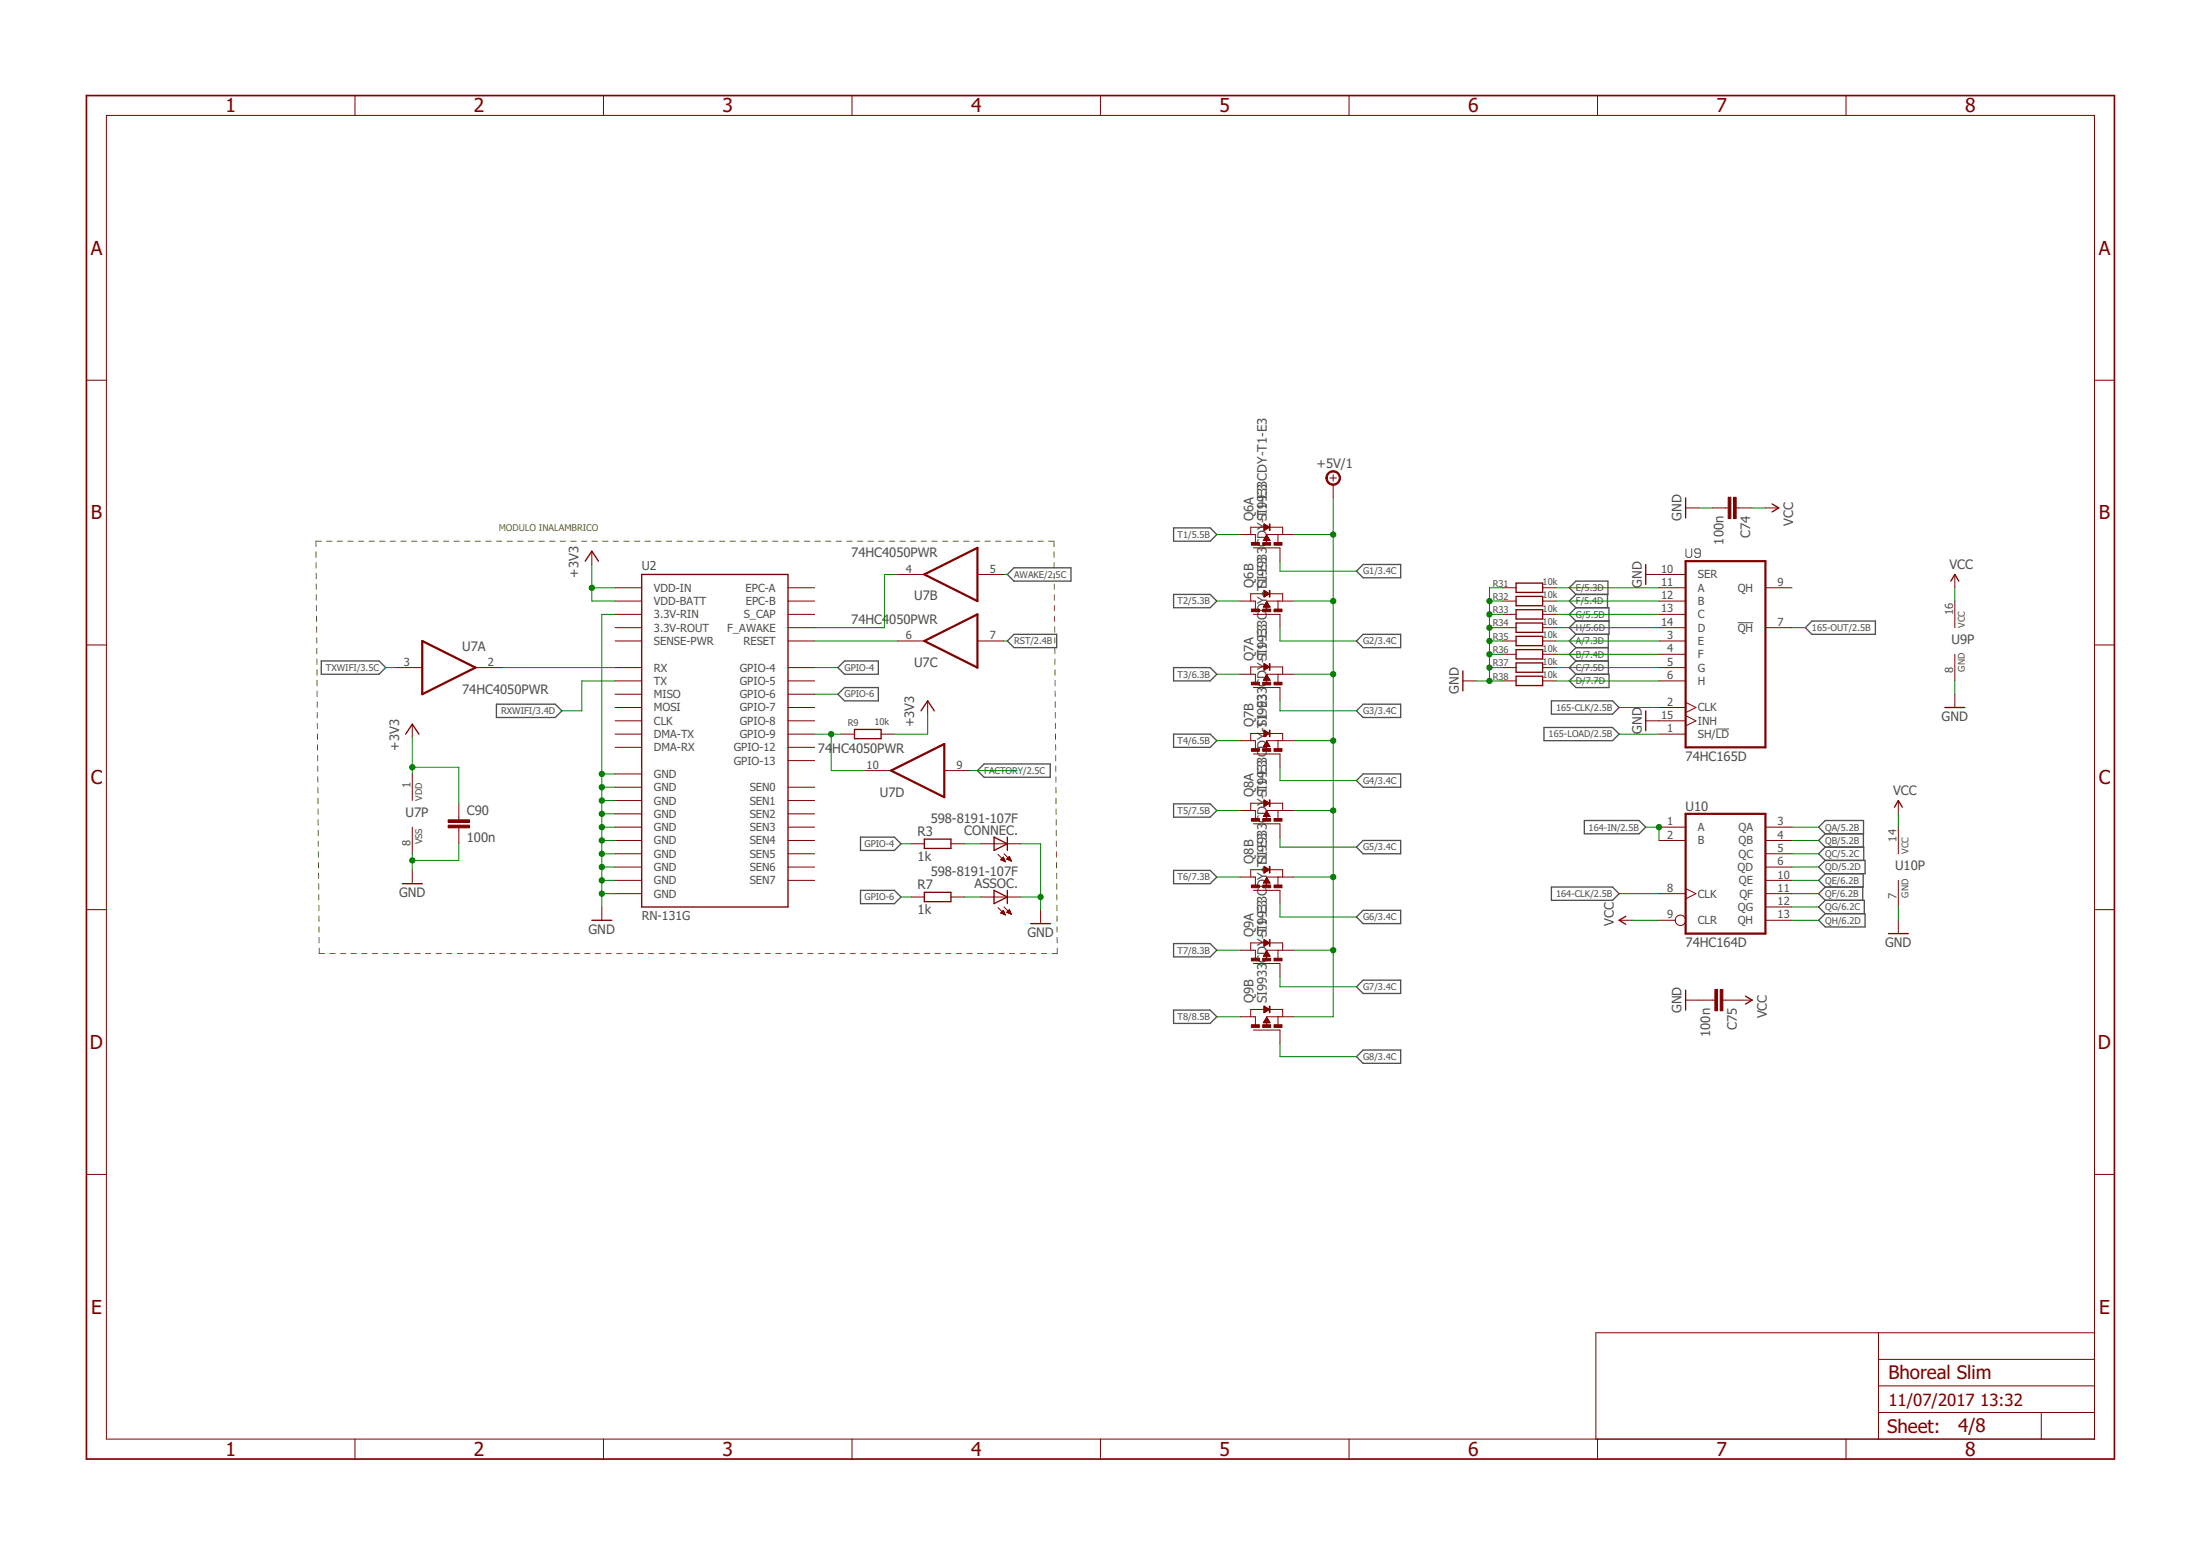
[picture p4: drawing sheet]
<svg xmlns="http://www.w3.org/2000/svg" width="420mm" height="297mm" viewBox="0 0 420 297" stroke-linecap="round" stroke-linejoin="round" font-family="sans-serif">
<g fill="none" stroke="#808000" stroke-width=".19">
<path d="M60.3 105.3v1.1M60.4 107.4v1M60.4 109.5v1M60.4 111.5v1M60.4 113.5v1.1M60.4 115.6v1M60.5 119.7v1M60.5 117.6v1.1M61.4 103.3h-1.1v1.1M62.4 103.3h1M64.4 103.3h1M66.4 103.3h1"/>
<path d="M68.4 103.3h1.1M70.5 103.3h1M72.5 103.3h1M74.5 103.3h1M76.6 103.3h1M78.6 103.3h1M80.6 103.3h1M82.6 103.3h1.1M84.7 103.3h1M86.7 103.3h1M88.7 103.3h1M90.7 103.3h1.1"/>
<path d="M92.8 103.3h1M94.8 103.3h1M96.8 103.3h1.1M98.9 103.3h1M100.9 103.3h1M102.9 103.3h1M104.9 103.3h1.1M107 103.3h1M109 103.3h1M111 103.3h1.1M113.1 103.3h1M115.1 103.3h1"/>
<path d="M117.1 103.3h1M119.1 103.3h1.1M121.2 103.3h1M123.2 103.3h1M125.2 103.3h1.1M127.3 103.3h1M129.3 103.3h1M131.3 103.3h1M133.3 103.3h1.1M135.4 103.3h1M137.4 103.3h1M139.4 103.3h1"/>
<path d="M141.4 103.3h1.1M143.5 103.3h1M145.5 103.3h1M147.5 103.3h1M149.6 103.3h1M151.6 103.3h1M153.6 103.3h1M155.6 103.3h1.1M157.7 103.3h1M159.7 103.3h1M161.7 103.3h1.1M163.7 103.3h1.1"/>
<path d="M165.8 103.3h1M167.8 103.3h1M169.8 103.3h1.1M171.9 103.3h1M173.9 103.3h1M175.9 103.3h1.1M177.9 103.3h1.1M180 103.3h1M182 103.3h1M184 103.3h1.1M186.1 103.3h1M188.1 103.3h1"/>
<path d="M190.1 103.3h1M192.2 103.3h1M194.2 103.3h1M196.2 103.3h1M198.2 103.3h1.1M200.3 103.3h1v1.1M201.3 105.3v1.1M201.3 107.4v1M201.3 109.5v1M201.4 111.5v1M201.4 113.5v1.1M201.4 115.6v1"/>
<path d="M201.4 117.6v1.1M201.4 119.7v1M60.5 121.7v1M60.5 123.8v1M60.5 125.8v1.1M60.5 127.8v1.1M60.5 129.9l.1 1M60.6 131.9v1.1M60.6 134v1M60.6 138.1v1M60.6 136v1.1M201.4 121.7v1"/>
<path d="M201.4 123.8l.1 1M201.5 125.8v1.1M201.5 127.8v1.1M201.5 129.9v1M201.5 131.9v1.1M201.5 134v1M201.5 136v1.1M201.6 138.1v1M60.6 140.1v1.1M60.6 142.2v1M60.7 144.2v1M60.7 148.3v1"/>
<path d="M60.7 146.2v1.1M60.7 150.3v1.1M60.7 152.4v1M60.7 156.5l.1 1M60.7 154.4v1.1M60.8 158.5v1.1M201.6 140.1v1.1M201.6 142.2v1M201.6 144.2v1M201.6 146.2v1.1M201.7 148.3v1M201.7 150.3v1.1"/>
<path d="M201.7 152.4v1M201.7 154.4v1.1M201.7 156.5v1M201.7 158.5v1.1M60.8 160.5v1.1M60.8 162.6v1M60.8 166.7l.1 1M60.8 164.6v1.1M60.9 168.7v1.1M60.9 170.8v1M60.9 174.9v1M60.9 172.8v1.1"/>
<path d="M60.9 176.9v1M60.9 178.9v1.1M201.7 160.5l.1 1.1M201.8 162.6v1M201.8 164.6v1.1M201.8 166.7v1M201.8 168.7v1.1M201.8 170.8v1M201.8 172.8v1.1M201.9 174.9v1M201.9 176.9v1M201.9 178.9v1.1"/>
<path d="M61 181v1h1M63 182h1M65 182h1M67.1 182h1M69.1 182h1M71.1 182h1M73.1 182h1.1M75.2 182h1M77.2 182h1M79.2 182h1M81.2 182h1.1M83.3 182h1"/>
<path d="M85.3 182h1M87.3 182h1M89.3 182h1.1M91.4 182h1M93.4 182h1M95.4 182h1.1M97.5 182h1M99.5 182h1M101.5 182h1.1M103.5 182h1.1M105.6 182h1M107.6 182h1"/>
<path d="M109.6 182h1.1M111.7 182h1M113.7 182h1M115.7 182h1.1M117.8 182h1M119.8 182h1M121.8 182h1M123.8 182h1.1M125.9 182h1M127.9 182h1M129.9 182h1M131.9 182h1.1"/>
<path d="M134 182h1M136 182h1M138 182h1M140.1 182h1M142.1 182h1M144.1 182h1M146.1 182h1.1M148.2 182h1M150.2 182h1M152.2 182h1M154.2 182h1.1M156.3 182h1"/>
<path d="M158.3 182h1M160.3 182h1.1M162.4 182h1M164.4 182h1M166.4 182h1M168.4 182h1.1M170.5 182h1M172.5 182h1M174.5 182h1.1M176.6 182h1M178.6 182h1M180.6 182h1"/>
<path d="M182.6 182h1.1M184.7 182h1M186.7 182h1M188.7 182h1.1M190.8 182h1M192.8 182h1M194.8 182h1M196.8 182h1.1M198.9 182h1M201.9 181v1h-1"/>
</g>
<path d="M322 104.8v1.3l.3 .3h.5l.3-.3v-1.3M324.7 105.6h-.8l-.3-.3v-.2l.3-.3h.5l.3 .3v1l-.3 .3h-.5l-.3-.3M331.9 118.9h2.9M327.7 139.2h2.5" fill="none" stroke="#505050" stroke-width=".19"/>
<g fill="none" stroke="#505050" stroke-width=".25">
<path d="M192.4 109.7l1.3-1.3h10.8v2.5h-10.8zM224.1 113.5h7l1.3 1.2-1.3 1.3h-7zM224.1 100.8h7l1.3 1.2-1.3 1.3h-7zM259.1 109l1.2-1.2h7.2v2.5h-7.2zM299.7 112.2l1.3-1.3h6.1v2.6h-6.1zM301 116h6.3v5.1h-6.3M301 118.6h6.3M301 113.5l-1.3 1.2 1.3 1.3M301 116l-1.3 1.3 1.3 1.3M301 118.6l-1.3 1.2 1.3 1.3M307 113.5v2.5M344.8 119.8l1.3-1.2h12.1v2.5h-12.1z"/>
<path d="M61.4 126.2h11l1.3 1.2-1.3 1.3h-11zM94.8 134.4h11.2l1.3 1.3-1.3 1.3h-11.2zM160 127.4l1.3-1.2h6.4v2.5h-6.4zM160 132.5l1.3-1.2h6.4v2.5h-6.4zM193.7 121.1h8.1v2.5h-8.1l-1.3-1.2zM224.1 127.4h7l1.3 1.3-1.3 1.3h-7zM259.1 135.7l1.2-1.3h7.2v2.6h-7.2zM259.1 122.4l1.2-1.3h7.2v2.5h-7.2zM294.9 138.9h13.1l1.2 1.2-1.2 1.3h-13.1zM296.3 133.8h11.7l1.2 1.3-1.2 1.2h-11.7zM301 126.2h6.2v2.5M301 128.7h6.3v2.6h-6.3l-1.3-1.3z"/>
<path d="M301 123.6h6.1M301 121.1l-1.3 1.3 1.3 1.2M301 123.6l-1.3 1.3 1.3 1.3M301 126.2l-1.3 1.2 1.3 1.3M307.1 121.1v5.1M164.3 159.8h6.5l1.3 1.3-1.3 1.2h-6.5zM186.7 147.1l1.2-1.3h12.7v2.6h-12.7zM224.1 140.1h7l1.3 1.3-1.3 1.3h-7zM224.1 153.5h7l1.3 1.2-1.3 1.3h-7zM259.1 149l1.2-1.3h7.2v2.6h-7.2zM302.6 156.6h10.4l1.3 1.3-1.3 1.3h-10.4zM348.6 159.2l-1.3-1.3 1.3-1.3h7.3v5.1"/>
<path d="M348.6 159.2h7.3M348.6 159.2l-1.3 1.2 1.3 1.3M164.3 170h6.5l1.3 1.2-1.3 1.3h-6.5zM224.1 166.2h7l1.3 1.2-1.3 1.3h-7zM259.1 161.7l1.2-1.3h7.2v2.6h-7.2zM259.1 175l1.2-1.2h7.2v2.5h-7.2zM296.3 169.3h11.7l1.2 1.3-1.2 1.3h-11.7zM348.6 161.7h7.3v2.6M348.6 161.7l-1.3 1.3 1.3 1.3M348.6 164.3h7.6v2.5h-7.6M348.6 164.3l-1.3 1.2 1.3 1.3M348.6 174.4h7.6v2.6h-7.6l-1.3-1.3z"/>
<path d="M348.6 166.8l-1.3 1.3 1.3 1.2M348.6 169.3l-1.3 1.3 1.3 1.3M348.6 171.9h7.4v2.5M348.6 171.9l-1.3 1.2 1.3 1.3M355.7 169.3v2.6M355.8 166.8v2.5h-7.2M224.1 180.1h7l1.3 1.3-1.3 1.3h-7zM224.1 192.8h7l1.3 1.3-1.3 1.3h-7zM259.1 188.4l1.2-1.3h7.2v2.6h-7.2zM259.1 201.7l1.2-1.3h7.2v2.6h-7.2z"/>
</g>
<g fill="none" stroke="#800000" stroke-width=".25">
<path d="M321.9 95.1v3.8M338.4 96.2l1.3 .8-1.3 .7M111.8 107.1l1.2-1.9 1.3 1.9M122.6 109.7h27.9v63.4h-27.9zM289.5 111.3h5.1v1.8h-5.1zM289.5 113.9h5.1v1.7h-5.1zM289.5 116.4h5.1v1.8h-5.1zM289.5 118.9h5.1v1.8h-5.1zM314.3 107.8v3.8M372.6 110.9l.7-1.2 .8 1.2M163.2 139.3h5.1v1.7h-5.1zM175.9 135.7l1.3-1.9 1.2 1.9"/>
<path d="M279.4 128.1v3.8M289.5 121.5h5.1v1.8h-5.1zM289.5 124h5.1v1.8h-5.1zM289.5 126.6h5.1v1.7h-5.1zM289.5 129.1h5.1v1.8h-5.1zM314.3 135.7v3.8M371.4 135.1h3.8M77.5 140.1l1.2-1.9 1.3 1.9M189.8 159.8l2.6 1.3-2.6 1.2zM192.4 159.8v2.5M361.8 154.1l.7-1.3 .8 1.3M76.8 168.7h3.8"/>
<path d="M113 175.7h3.8M176.5 160.2h5.1v1.8h-5.1zM176.5 170.3h5.1v1.8h-5.1zM189.8 170l2.6 1.2-2.6 1.3zM192.4 170v2.5M196.8 176.3h3.8M310.5 174.9l-1.3 .8 1.3 .7M360.7 178.2h3.7M321.9 189v3.8M333.4 190.2l1.2 .7-1.2 .8"/>
</g>
<g fill="none" stroke="#800000" stroke-width=".19">
<path d="M67.8 18.2v3.8M115.3 18.2v3.8M162.7 18.2v3.8M210.2 18.2v3.8M257.6 18.2v3.8M305.1 18.2v3.8M352.6 18.2v3.8M20.3 22h379.7v252.7h-379.7zM16.5 72.6h3.8M400 72.6h3.8M254 91.2h1.2M254.6 90.6v1.3"/>
<path d="M254.6 92.5v2.6M321.9 97h2.6M327 97h3.1M331.6 97h3M337.2 97h2.5M113 105.2v2.6M117.5 112.2h5.1M117.5 114.7h5.1M117.5 117.3h5.1M117.5 119.8h5.1M150.5 112.2h5.1M150.5 114.7h5.1"/>
<path d="M150.5 117.3h5.1M150.5 119.8h5.1M171.4 109.7h5.1M186.7 109.7h5M236.8 114.7h3v1.6M236.8 102h3v1.6M238.9 114.7v-1.4h6.1v1.4M238.9 102v-1.4h6.1v1.4M239.4 117.3h5.1v2.5M239.4 104.6h5.1v2.5M241.3 115.8h1.2M241.3 103.1h1.2"/>
<path d="M241.4 115.7h1.1M241.4 103h1.1M241.4 115.7h1M241.4 112.7l1 .6-1 .7zM241.4 100l1 .6-1 .7zM241.4 113.9h.1M241.4 113.9h.2M241.4 113.8h.3M241.4 113.7h.4M241.4 113.6h.5M241.4 113.6h.7M241.4 113.5h.8"/>
<path d="M241.4 113.4h.9M241.4 113.3h1M241.4 113.2h.8M241.4 113.2h.7M241.4 113.1h.6M241.4 113h.5M241.4 112.9h.4M241.4 112.9h.3M241.4 112.8h.2M241.4 112.7h.1M241.4 101.2h.1M241.4 101.1h.2"/>
<path d="M241.4 101.1h.3M241.4 101h.5M241.4 100.9h.6M241.4 100.9h.7M241.4 100.8h.8M241.4 100.7h.9M241.4 100.6h.9M241.4 100.5h.8M241.4 100.4h.7M241.4 100.4h.6M241.4 100.3h.5M241.4 100.2h.4"/>
<path d="M241.4 100.2h.3M241.4 100.1h.2M241.4 100h.1M241.4 103h1M241.5 115.6h.9M241.5 102.9h.9M241.5 115.5h.8M241.5 102.8h.8M241.6 115.5h.7M241.6 102.7h.7M241.6 115.4h.7M241.6 102.7h.6"/>
<path d="M241.6 115.3h.6M241.6 102.6h.6M241.7 115.3h.5M241.7 102.5h.4M241.7 115.2h.4M241.8 115.1h.3M241.8 102.4h.3M241.8 115h.2M241.8 102.3h.2M241.9 115h.1M241.9 102.3h.1M241.9 114.9h.1"/>
<path d="M241.9 102.2h.1M241.9 114.9l.6 1h-1.2zM241.9 102.2l.6 1h-1.2zM244.1 102v1.6M244.1 114.7v1.6M247 114.7h-5.1v1.7M247 102h-5.1v1.7M287 112.2h2.5M287 114.7h2.5M287 117.3h2.5M287 119.8h2.5M294.6 112.2h2.6"/>
<path d="M294.6 114.7h2.6M294.6 117.3h2.6M294.6 119.8h2.6M314.3 109.7h7.6M316.8 112.2h5.1M316.8 114.7h5.1M316.8 117.3h5.1M316.8 119.8h5.1M337.2 112.2h5M337.2 119.8h5M373.3 109.7v2.5M373.3 114.7v5.1"/>
<path d="M16.5 123.1h3.8M75.6 127.4h5M78.7 138.2v2.6M90.8 127.4h5.1M117.5 122.4h5.1M117.5 127.4h5.1M117.5 130h5.1M117.5 135.1h5.1M117.5 137.6h5.1M117.5 132.5h5.1M150.5 122.4h5.1M150.5 127.4h5.1"/>
<path d="M150.5 130h5.1M150.5 135.1h5.1M150.5 137.6h5.1M150.5 132.5h5.1M171.4 122.4h5.1M177.2 133.8v2.5M186.7 122.4h5M236.8 128.7h3v1.5M238.9 128.7v-1.4h6.1v1.4M239.4 131.3h5.1v2.5M241.3 129.8h1.2M241.4 129.7h1.1"/>
<path d="M241.4 126.7l1 .6-1 .7zM241.4 139.4l1 .6-1 .6zM241.4 140h1M241.4 139.9h.9M241.4 139.8h.7M241.4 139.8h.6M241.4 139.7h.5M241.4 139.6h.4M241.4 139.6h.3M241.4 139.5h.2M241.4 139.4h.1M241.4 129.6h1"/>
<path d="M241.4 127.9h.1M241.4 127.8h.2M241.4 127.7h.3M241.4 127.7h.4M241.4 127.6h.5M241.4 127.6h.7M241.4 127.5h.8M241.4 127.4h.9M241.4 127.3h1M241.4 127.2h.8M241.4 127.1h.7M241.4 127h.6"/>
<path d="M241.4 127h.5M241.4 126.9h.4M241.4 126.9h.3M241.4 126.8h.2M241.4 126.7h.1M241.5 129.6h.9M241.5 129.5h.8M241.6 129.4h.7M241.6 129.3h.7M241.6 129.3h.6M241.7 129.2h.5M241.7 129.1h.4"/>
<path d="M241.8 129.1h.3M241.8 129h.2M241.9 128.9h.1M241.9 128.8l.6 1.1h-1.2zM244.1 128.7v1.5M247 128.7h-5.1v1.7M279.4 130h2.5M287 122.4h2.5M287 127.4h2.5M287 130h2.5M287 124.9h2.5M294.6 122.4h2.6"/>
<path d="M294.6 127.4h2.6M294.6 130h2.6M294.6 124.9h2.6M314.3 137.6h7.6M316.8 122.4h5.1M316.8 127.4h5.1M316.8 130h5.1M316.8 135.1h5.1M316.8 124.9h5.1M321.9 134.1l2 1-2 .9M321.9 136.6l2 1-2 1M373.3 124.9v5.1"/>
<path d="M373.3 132.5v2.6M400 123.1h3.8M78.7 147.7v5.1M78.7 157.9v5.1M87.6 153.5v3M87.6 158v3.1M117.5 142.7h5.1M117.5 147.7h5.1M117.5 140.1h5.1M117.5 152.8h5.1M117.5 155.4h5.1M117.5 157.9h5.1"/>
<path d="M117.5 150.3h5.1M150.5 145.2h5.1M150.5 142.7h5.1M150.5 140.1h5.1M150.5 152.8h5.1M150.5 155.4h5.1M150.5 157.9h5.1M150.5 150.3h5.1M160.7 140.1h2.5M165.1 147.1h5.1M168.3 140.1h2.5M180.3 147.1h5.1"/>
<path d="M236.8 141.4h3v1.5M236.8 154.7h3v1.6M238.9 141.4v-1.4h6.1v1.4M238.9 154.7v-1.4h6.1v1.4M239.4 143.9h5.1v2.6M239.4 157.3h5.1v2.5M241.3 142.5h1.2M241.3 155.8h1.2M241.4 142.4h1.1M241.4 155.7h1.1M241.4 152.8h.2M241.4 152.7l1 .6-1 .7z"/>
<path d="M241.4 142.3h1M241.4 140.6h.1M241.4 140.5h.2M241.4 140.5h.3M241.4 140.4h.4M241.4 140.3h.5M241.4 140.3h.6M241.4 140.2h.7M241.4 140.1h.9M241.4 155.7h1M241.4 153.9h.1M241.4 153.9h.2"/>
<path d="M241.4 153.8h.3M241.4 153.7h.4M241.4 153.6h.5M241.4 153.6h.6M241.4 153.5h.7M241.4 153.5h.9M241.4 153.4h1M241.4 153.2h.9M241.4 153.2h.7M241.4 153.1h.6M241.4 153h.5M241.4 153h.4"/>
<path d="M241.4 152.9h.3M241.4 152.8h.1M241.4 155.6h1M241.5 142.2h.8M241.5 155.6h.8M241.5 142.1h.8M241.5 155.5h.8M241.6 142.1h.7M241.6 155.4h.7M241.6 155.3h.6M241.6 142h.6M241.7 141.9h.5"/>
<path d="M241.7 155.3h.5M241.7 155.2h.4M241.7 141.9h.4M241.7 155.1h.4M241.8 141.8h.3M241.8 155h.2M241.8 141.7h.2M241.9 141.6h.1M241.9 155h.1M241.9 154.9h.1M241.9 141.5l.6 1h-1.2zM241.9 154.9l.6 1h-1.2z"/>
<path d="M244.1 141.4v1.5M244.1 154.7v1.6M247 141.4h-5.1v1.6M247 154.7h-5.1v1.7M316.8 140.1h5.1M316.8 157.9h5.1M337.2 157.9h5M362.5 152.8v2.6M362.5 157.9v5.1M16.5 173.7h3.8M78.7 166.2v2.5M114.9 173.1v2.6"/>
<path d="M117.5 165.5h5.1M117.5 160.4h5.1M117.5 163h5.1M117.5 168.1h5.1M117.5 170.6h5.1M150.5 165.5h5.1M150.5 160.4h5.1M150.5 163h5.1M150.5 168.1h5.1M174 161.1h2.5M174 171.2h2.5M181.6 161.1h2.5"/>
<path d="M181.6 171.2h2.5M187.3 161.1h7.6M187.3 171.2h7.6M190.6 173.3l1.4 1.4M190.6 163.1l1.4 1.4M191.1 174.3l.9 .4M191.1 164.1l.9 .4M191.1 164.1l.5-.5 .4 .9M191.1 174.3h.7M191.1 164.1h.8M191.2 164h.6M191.3 174.2h.5"/>
<path d="M191.4 174.4h.5M191.4 163.9h.3M191.4 174h.3M191.4 164.3h.5M191.5 163.8h.2M191.5 173.9h.2M191.6 163.7h.1M191.6 173.8l-.5 .5M191.6 173.8l.4 .9M191.6 173.8h.1M191.6 174.5h.3M191.7 164.4h.3"/>
<path d="M191.7 173.1l1.4 1.4M191.7 163l1.4 1.4M191.9 174.6h.1M192 164.5h.1M192.3 174.2l.8 .3M192.3 164l.5-.5 .3 .9zM192.3 174.2h.7M192.3 164h.7M192.4 163.9h.6M192.4 174h.5M192.5 163.8h.4M192.5 174.3h.5"/>
<path d="M192.5 173.9h.4M192.6 164.1h.4M192.6 163.7h.2M192.6 173.8h.2M192.7 163.5h.1M192.8 173.7l-.5 .5M192.8 173.7l.3 .8M192.8 173.7h.1M192.8 174.4h.3M192.9 164.3h.2M193.1 174.5h.1M193.1 164.4h.1"/>
<path d="M198.7 173.8v2.5M236.8 167.4h3v1.6M238.9 167.4v-1.4h6.1v1.4M239.4 170h5.1v2.5M241.3 168.5h1.2M241.4 168.5h1.1M241.4 165.5h.2M241.4 165.4l1 .6-1 .7zM241.4 179.4l1 .6-1 .6zM241.4 168.4h1M241.4 166.6h.1M241.4 166.6h.2"/>
<path d="M241.4 166.5h.3M241.4 166.4h.4M241.4 166.4h.5M241.4 166.3h.6M241.4 166.2h.7M241.4 166.2h.8M241.4 166.1h.9M241.4 165.9h.9M241.4 165.9h.8M241.4 165.8h.7M241.4 165.7h.6M241.4 165.7h.4"/>
<path d="M241.4 165.6h.3M241.4 165.5h.1M241.4 179.9h.9M241.4 179.9h.8M241.4 179.8h.7M241.4 179.7h.6M241.4 179.6h.4M241.4 179.6h.3M241.4 179.5h.2M241.4 179.4h.1M241.4 168.3h1M241.5 168.3h.9"/>
<path d="M241.5 168.2h.8M241.6 168.1h.7M241.6 168h.6M241.7 168h.5M241.7 167.9h.4M241.7 167.8h.4M241.8 167.8h.2M241.8 167.7h.2M241.9 167.6h.1M241.9 167.6l.6 1h-1.2zM244.1 167.4v1.6M247 167.4h-5.1v1.7"/>
<path d="M309.2 175.7h2.6M316.8 160.4h5.1M316.8 170.6h5.1M316.8 175.7h3.1M321.9 169.6l2 1-2 1M337.2 165.5h5M337.2 160.4h5M337.2 163h5M337.2 168.1h5M337.2 170.6h5M337.2 175.7h5M337.2 173.1h5"/>
<path d="M362.5 168.1v5M362.5 175.7v2.5M400 173.7h3.8M236.8 181.4h3v1.5M236.8 194.1h3v1.5M238.9 181.4v-1.4h6.1v1.4M238.9 194.1v-1.4h6.1v1.4M239.4 183.9h5.1v2.6M239.4 196.6h5.1v2.6M241.3 182.5h1.2M241.3 195.1h1.2M241.4 182.4h1.1"/>
<path d="M241.4 195.1h1M241.4 192.1v1.2M241.4 192.1l1 .6-1 .6M241.4 193.3h.1M241.4 193.2h.3M241.4 193.1h.4M241.4 193h.5M241.4 193h.6M241.4 192.9h.7M241.4 192.8h.8M241.4 192.8h.9M241.4 192.6h.9"/>
<path d="M241.4 192.6h.8M241.4 192.5h.7M241.4 192.4h.6M241.4 192.3h.5M241.4 192.3h.3M241.4 192.2h.2M241.4 192.1h.1M241.4 182.4h1M241.4 180.6h.1M241.4 180.6h.2M241.4 180.5h.3M241.4 180.4h.4"/>
<path d="M241.4 180.3h.5M241.4 180.3h.6M241.4 180.2h.7M241.4 180.1h.8M241.4 180.1h.9M241.4 195h1M241.4 182.3h1M241.5 194.9h.9M241.5 182.2h.9M241.5 194.9h.8M241.5 182.2h.8M241.6 194.8h.7"/>
<path d="M241.6 182.1h.7M241.6 194.7h.6M241.6 182h.6M241.7 194.6h.5M241.7 181.9h.5M241.7 194.6h.4M241.7 181.9h.4M241.7 194.5h.4M241.7 181.8h.4M241.8 194.4h.3M241.8 181.7h.2M241.8 194.4h.2"/>
<path d="M241.9 194.3h.1M241.9 181.6h.1M241.9 194.2l.6 1h-1.2zM241.9 194.2h.1M241.9 181.5l.6 1h-1.2zM244.1 181.4v1.5M244.1 194.1v1.5M247 181.4h-5.1v1.6M247 194.1h-5.1v1.6M321.9 190.9h5.6M329 190.9h5.6M16.5 224.2h3.8"/>
<path d="M400 224.2h3.8M358.8 254.4v20.3M358.8 259.5h41.2M400 254.4h-95.2v20.3M67.8 274.7v3.8M115.3 274.7v3.8M162.7 274.7v3.8M210.2 274.7v3.8M257.6 274.7v3.8M305.1 274.7v3.8M352.6 274.7v3.8M358.8 269.6h41.2"/>
<path d="M358.8 264.6h41.2M389.8 269.6v5.1"/>
<circle cx="320.9" cy="175.7" r=".99"/>
</g>
<g fill="#800000" stroke="#800000" stroke-width=".19">
<path d="M239 116.3h1.5v.5h-1.5z"/>
<path d="M241.2 116.3h1.5v.5h-1.5z"/>
<path d="M243.3 116.3h1.5v.5h-1.5z"/>
<path d="M242.4 112.7h.1v1.3h-.1z"/>
<path d="M239 103.6h1.5v.5h-1.5z"/>
<path d="M241.2 103.6h1.5v.5h-1.5z"/>
<path d="M243.3 103.6h1.5v.5h-1.5z"/>
<path d="M242.4 100h.1v1.3h-.1z"/>
<path d="M239 142.9h1.5v.5h-1.5z"/>
<path d="M241.2 142.9h1.5v.5h-1.5z"/>
<path d="M243.3 142.9h1.5v.5h-1.5z"/>
<path d="M242.4 139.4h.1v1.3h-.1z"/>
<path d="M239 130.2h1.5v.5h-1.5z"/>
<path d="M241.2 130.2h1.5v.5h-1.5z"/>
<path d="M243.3 130.2h1.5v.5h-1.5z"/>
<path d="M242.4 126.7h.1v1.3h-.1z"/>
<path d="M239 169h1.5v.5h-1.5z"/>
<path d="M241.2 169h1.5v.5h-1.5z"/>
<path d="M243.3 169h1.5v.5h-1.5z"/>
<path d="M242.4 165.4h.1v1.3h-.1z"/>
<path d="M239 156.3h1.5v.5h-1.5z"/>
<path d="M241.2 156.3h1.5v.5h-1.5z"/>
<path d="M243.3 156.3h1.5v.5h-1.5z"/>
<path d="M242.4 152.7h.1v1.3h-.1z"/>
<path d="M239 195.6h1.5v.5h-1.5z"/>
<path d="M241.2 195.6h1.5v.5h-1.5z"/>
<path d="M243.3 195.6h1.5v.5h-1.5z"/>
<path d="M242.4 192.1h.1v1.2h-.1z"/>
<path d="M239 182.9h1.5v.5h-1.5z"/>
<path d="M241.2 182.9h1.5v.5h-1.5z"/>
<path d="M243.3 182.9h1.5v.5h-1.5z"/>
<path d="M242.4 179.4h.1v1.2h-.1z"/>
<path d="M330.1 94.9h.5v4.1h-.5z"/>
<path d="M331.1 94.9h.5v4.1h-.5z"/>
<path d="M327.5 188.9h.5v4.1h-.5z"/>
<path d="M328.5 188.9h.5v4.1h-.5z"/>
<path d="M85.6 157.5h4.1v.5h-4.1z"/>
<path d="M85.6 156.5h4.1v.5h-4.1z"/>
</g>
<path d="M176.5 109.7l10.2-5.1v10.1zM321.9 107.1h15.3v35.6h-15.3zM80.6 122.4l10.2 5-10.2 5.1zM176.5 122.4l10.2-5.1v10.1zM170.2 147.1l10.1-5.1v10.2zM321.9 155.4h15.3v22.8h-15.3z" fill="none" stroke="#800000" stroke-width=".42"/>
<path d="M253.6 90.3a1.39 1.39 0 0 1 2.2 .2 1.39 1.39 0 0 1-.8 2.1 1.39 1.39 0 0 1-1.8-1.4h.3a1.15 1.15 0 0 1 1.6-1 1.15 1.15 0 0 1 .3 1.9 1.15 1.15 0 0 1-1.9-.6v-.3h-.3z" fill-rule="evenodd" fill="#800000" stroke="#800000" stroke-width=".19"/>
<path d="M16.5 18.2h387.3v260.3h-387.3z" fill="none" stroke="#800000" stroke-width=".32"/>
<g fill="none" stroke="#008000" stroke-width=".19">
<path d="M254.6 95.1v99h-7.6M324.5 97h2.5M334.6 97h2.6M113 112.2h4.5M113 107.8v6.9h4.5M117.5 117.3h-2.6v55.8M171.4 109.7h-2.5v10.1h-13.3M191.7 109.7h.7M232.4 114.7h4.4M232.4 102h4.4M244.5 119.8v2.6h14.6M244.5 107.1v1.9h14.6"/>
<path d="M247 114.7h7.6M247 102h7.6M284.5 117.3h2.5M284.5 114.7h2.5M284.5 119.8h2.5M287 112.2h-2.5v17.8M297.2 117.3h19.6M297.2 112.2h19.6M297.2 114.7h19.6M297.2 119.8h19.6M342.2 119.8h2.6M373.3 112.2v2.5"/>
<path d="M73.7 127.4h1.9M95.9 127.4h21.6M117.5 130h-6.4v5.7h-3.8M155.6 122.4h15.8M155.6 127.4h4.4M155.6 132.5h4.4M177.2 136.3v3.8h-6.4M191.7 122.4h.7M232.4 128.7h4.4M244.5 133.8v1.9h14.6M247 128.7h7.6M281.9 130h5.1"/>
<path d="M284.5 122.4h2.5M284.5 124.9h2.5M284.5 127.4h2.5M297.2 130h19.6M297.2 122.4h19.6M297.2 124.9h19.6M297.2 127.4h19.6M309.2 135.1h7.6M373.3 130v2.5M78.7 140.8v6.9M78.7 146.5h8.9v7M114.9 147.7h2.6"/>
<path d="M114.9 150.3h2.6M114.9 152.8h2.6M114.9 155.4h2.6M114.9 157.9h2.6M155.6 140.1h5.1M158.7 140.1v7h6.4M185.4 147.1h8.9M232.4 141.4h4.4M232.4 154.7h4.4M244.5 146.5v2.5h14.6M244.5 159.8v1.9h14.6M247 141.4h7.6"/>
<path d="M247 154.7h7.6M309.2 140.1h7.6M314.3 157.9h2.5v2.5M342.2 157.9h5.1M362.5 155.4v2.5M78.7 163v3.2M87.6 161.1v3.2h-8.9M114.9 160.4h2.6M114.9 163h2.6M114.9 165.5h2.6M114.9 168.1h2.6M114.9 170.6h2.6"/>
<path d="M172.1 161.1h1.9M172.1 171.2h1.9M184.1 161.1h3.2M184.1 171.2h3.2M194.9 161.1h3.8v12.7M194.9 171.2h3.8M232.4 167.4h4.4M244.5 172.5v2.5h14.6M247 167.4h7.6M309.2 170.6h7.6M311.8 175.7h5M342.2 160.4h5.1"/>
<path d="M342.2 163h5.1M342.2 165.5h5.1M342.2 168.1h5.1M342.2 170.6h5.1M342.2 175.7h5.1M342.2 173.1h5.1M362.5 173.1v2.6M232.4 181.4h4.4M232.4 194.1h4.4M244.5 186.5v1.9h14.6M244.5 199.2v2.5h14.6M247 181.4h7.6"/>
</g>
<g fill="#008000" stroke="#008000" stroke-width=".19">
<circle cx="114.9" cy="150.3" r=".51"/>
<circle cx="114.9" cy="152.8" r=".51"/>
<circle cx="114.9" cy="155.4" r=".51"/>
<circle cx="114.9" cy="157.9" r=".51"/>
<circle cx="114.9" cy="160.4" r=".51"/>
<circle cx="114.9" cy="163" r=".51"/>
<circle cx="114.9" cy="165.5" r=".51"/>
<circle cx="114.9" cy="168.1" r=".51"/>
<circle cx="114.9" cy="170.6" r=".51"/>
<circle cx="114.9" cy="147.7" r=".51"/>
<circle cx="198.7" cy="171.2" r=".51"/>
<circle cx="284.5" cy="130" r=".51"/>
<circle cx="284.5" cy="127.4" r=".51"/>
<circle cx="284.5" cy="124.9" r=".51"/>
<circle cx="284.5" cy="122.4" r=".51"/>
<circle cx="284.5" cy="119.8" r=".51"/>
<circle cx="284.5" cy="117.3" r=".51"/>
<circle cx="284.5" cy="114.7" r=".51"/>
<circle cx="78.7" cy="164.3" r=".51"/>
<circle cx="316.8" cy="157.9" r=".51"/>
<circle cx="158.7" cy="140.1" r=".51"/>
<circle cx="254.6" cy="102" r=".51"/>
<circle cx="254.6" cy="128.7" r=".51"/>
<circle cx="254.6" cy="114.7" r=".51"/>
<circle cx="254.6" cy="154.7" r=".51"/>
<circle cx="254.6" cy="181.4" r=".51"/>
<circle cx="254.6" cy="167.4" r=".51"/>
<circle cx="254.6" cy="141.4" r=".51"/>
<circle cx="113" cy="112.2" r=".51"/>
<circle cx="78.7" cy="146.5" r=".51"/>
</g>
<g font-size="3.7" fill="#800000">
<text x="43.1" y="21.4">1</text>
<text x="90.5" y="21.4">2</text>
<text x="138" y="21.4">3</text>
<text x="185.4" y="21.4">4</text>
<text x="232.9" y="21.4">5</text>
<text x="280.4" y="21.4">6</text>
<text x="327.8" y="21.4">7</text>
<text x="375.3" y="21.4">8</text>
<text x="17.3" y="48.6">A</text>
<text x="400.8" y="48.6">A</text>
<text x="17.3" y="99.1">B</text>
<text x="400.8" y="99.1">B</text>
<text x="17.3" y="149.7">C</text>
<text x="400.8" y="149.7">C</text>
<text x="17.2" y="200.2">D</text>
<text x="400.7" y="200.2">D</text>
<text x="17.4" y="250.8">E</text>
<text x="400.9" y="250.8">E</text>
<text x="43.1" y="277.9">1</text>
<text x="90.5" y="277.9">2</text>
<text x="138" y="277.9">3</text>
<text x="185.4" y="277.9">4</text>
<text x="232.9" y="277.9">5</text>
<text x="280.4" y="277.9">6</text>
<text x="327.8" y="277.9">7</text>
<text x="375.3" y="277.9">8</text>
</g>
<g font-size="3.6" fill="#800000">
<text x="360.6" y="263.3">Bhoreal Slim</text>
<text x="360.4" y="273.6">Sheet:</text>
<text x="374" y="273.5">4/8</text>
</g>
<g font-size="3.2" fill="#800000">
<text x="360.6" y="268.4">11/07/2017</text>
<text x="378.2" y="268.4">13:32</text>
</g>
<g font-size="2.5" fill="#505050">
<text x="251.4" y="89.3">+5V/1</text>
<text x="239.4" y="99.5" transform="rotate(-90 239.4 99.5)">Q6A</text>
<text x="321.2" y="99.5" transform="rotate(-90 321.2 99.5)">GND</text>
<text x="342.5" y="100.4" transform="rotate(-90 342.5 100.4)">VCC</text>
<text x="162.6" y="106.4">74HC4050PWR</text>
<text x="241.9" y="104.5" transform="rotate(-90 241.9 104.5)">CDY-STI19-9E33CDY-T1-E3</text>
<text x="329.2" y="103.9" transform="rotate(-90 329.2 103.9)">100n</text>
<text x="334.2" y="102.7" transform="rotate(-90 334.2 102.7)">C74</text>
<text x="110.5" y="110.3" transform="rotate(-90 110.5 110.3)">+3V3</text>
<text x="239.4" y="112.2" transform="rotate(-90 239.4 112.2)">Q6B</text>
<text x="313.5" y="112.2" transform="rotate(-90 313.5 112.2)">GND</text>
<text x="372.3" y="108.6">VCC</text>
<text x="162.6" y="119.1">74HC4050PWR</text>
<text x="174.6" y="114.6">U7B</text>
<text x="241.9" y="116.9" transform="rotate(-90 241.9 116.9)">DY-TS1I-9E9333</text>
<text x="88.3" y="124.3">U7A</text>
<text x="372.7" y="123">U9P</text>
<text x="174.6" y="127.3">U7C</text>
<text x="239.4" y="126.2" transform="rotate(-90 239.4 126.2)">Q7A</text>
<text x="241.9" y="131.1" transform="rotate(-90 241.9 131.1)">CDY-STI19-9E33C</text>
<text x="88.3" y="132.5">74HC4050PWR</text>
<text x="278.6" y="132.5" transform="rotate(-90 278.6 132.5)">GND</text>
<text x="370.8" y="137.6">GND</text>
<text x="76.2" y="143.3" transform="rotate(-90 76.2 143.3)">+3V3</text>
<text x="156.2" y="143.8">74</text>
<text x="158.9" y="143.8">HC4050PWR</text>
<text x="174.6" y="138.9" transform="rotate(-90 174.6 138.9)">+3V3</text>
<text x="239.4" y="138.9" transform="rotate(-90 239.4 138.9)">Q7B</text>
<text x="241.9" y="141.3" transform="rotate(-90 241.9 141.3)">Y-T1-E3</text>
<text x="241.9" y="138.9" transform="rotate(-90 241.9 138.9)">SI9933</text>
<text x="313.5" y="140.1" transform="rotate(-90 313.5 140.1)">GND</text>
<text x="321.9" y="145.2">74HC165D</text>
<text x="89.2" y="155.6">C90</text>
<text x="168" y="152.1">U7D</text>
<text x="239.4" y="152.2" transform="rotate(-90 239.4 152.2)">Q8A</text>
<text x="321.9" y="154.7">U10</text>
<text x="361.5" y="151.8">VCC</text>
<text x="77.5" y="156">U7P</text>
<text x="89.2" y="160.7">100n</text>
<text x="175.3" y="159.6">R3</text>
<text x="177.7" y="157.1">598-8191-107F</text>
<text x="184.2" y="159.3">CONNEC.</text>
<text x="241.9" y="157.1" transform="rotate(-90 241.9 157.1)">CDY-STI19-9E33CD</text>
<text x="175.3" y="164.4">1k</text>
<text x="177.7" y="167.3">598-8191-107F</text>
<text x="239.4" y="164.9" transform="rotate(-90 239.4 164.9)">Q8B</text>
<text x="361.9" y="166.2">U10P</text>
<text x="76.2" y="171.2">GND</text>
<text x="175.3" y="169.7">R7</text>
<text x="186.1" y="169.5">ASSOC.</text>
<text x="241.9" y="169.6" transform="rotate(-90 241.9 169.6)">DY-TS1I-9E9333</text>
<text x="112.4" y="178.2">GND</text>
<text x="175.3" y="174.5">1k</text>
<text x="196.2" y="178.9">GND</text>
<text x="239.4" y="178.9" transform="rotate(-90 239.4 178.9)">Q9A</text>
<text x="308.2" y="176.7" transform="rotate(-90 308.2 176.7)">VCC</text>
<text x="241.9" y="183.8" transform="rotate(-90 241.9 183.8)">CDY-STI19-9E33C</text>
<text x="321.9" y="180.8">74HC164D</text>
<text x="360" y="180.8">GND</text>
<text x="239.4" y="191.6" transform="rotate(-90 239.4 191.6)">Q9B</text>
<text x="241.9" y="191.6" transform="rotate(-90 241.9 191.6)">SI9933</text>
<text x="321.2" y="193.4" transform="rotate(-90 321.2 193.4)">GND</text>
<text x="326.6" y="197.9" transform="rotate(-90 326.6 197.9)">100n</text>
<text x="331.7" y="196.7" transform="rotate(-90 331.7 196.7)">C75</text>
<text x="337.4" y="194.4" transform="rotate(-90 337.4 194.4)">VCC</text>
</g>
<g font-size="2.3" fill="#505050">
<text x="122.6" y="108.9">U2</text>
<text x="122.6" y="175.7">RN-131G</text>
</g>
<g font-size="2.1" fill="#505050">
<text x="124.9" y="113">VDD-IN</text>
<text x="142.4" y="113">EPC-A</text>
<text x="173" y="109.3">4</text>
<text x="189" y="109.3">5</text>
<text x="317.3" y="109.3">10</text>
<text x="317.3" y="111.8">11</text>
<text x="324.3" y="110.4">SER</text>
<text x="324.3" y="113">A</text>
<text x="331.9" y="113">QH</text>
<text x="339.5" y="111.8">9</text>
<text x="124.9" y="118">3.3V-RIN</text>
<text x="124.9" y="115.5">VDD-BATT</text>
<text x="142" y="118">S_CAP</text>
<text x="142.4" y="115.5">EPC-B</text>
<text x="317.3" y="114.4">12</text>
<text x="317.3" y="116.9">13</text>
<text x="317.3" y="119.5">14</text>
<text x="324.3" y="115.5">B</text>
<text x="324.3" y="118">C</text>
<text x="339.5" y="119.5">7</text>
<text x="373" y="117.5" transform="rotate(-90 373 117.5)">16</text>
<text x="124.9" y="120.6">3.3V-ROUT</text>
<text x="124.9" y="123.1">SENSE-PWR</text>
<text x="138.9" y="120.6">F_AWAKE</text>
<text x="142" y="123.1">RESET</text>
<text x="173" y="122">6</text>
<text x="189" y="122">7</text>
<text x="318.4" y="122">3</text>
<text x="318.4" y="124.5">4</text>
<text x="324.3" y="123.1">E</text>
<text x="324.3" y="125.7">F</text>
<text x="324.3" y="120.6">D</text>
<text x="331.9" y="120.6">QH</text>
<text x="77.1" y="127.1">3</text>
<text x="93.1" y="127.1">2</text>
<text x="124.9" y="128.2">RX</text>
<text x="124.9" y="130.7">TX</text>
<text x="141.3" y="130.7">GPIO-5</text>
<text x="141.3" y="128.2">GPIO-4</text>
<text x="318.4" y="127.1">5</text>
<text x="318.4" y="129.6">6</text>
<text x="324.3" y="128.2">G</text>
<text x="324.3" y="130.7">H</text>
<text x="373" y="128.4" transform="rotate(-90 373 128.4)">8</text>
<text x="124.9" y="135.8">MOSI</text>
<text x="124.9" y="133.3">MISO</text>
<text x="141.3" y="135.8">GPIO-7</text>
<text x="141.3" y="133.3">GPIO-6</text>
<text x="317.3" y="137.2">15</text>
<text x="318.4" y="134.7">2</text>
<text x="324.3" y="135.8">CLK</text>
<text x="124.9" y="138.4">CLK</text>
<text x="124.9" y="140.9">DMA-TX</text>
<text x="124.9" y="143.4">DMA-RX</text>
<text x="140.1" y="143.4">GPIO-12</text>
<text x="141.3" y="140.9">GPIO-9</text>
<text x="141.3" y="138.4">GPIO-8</text>
<text x="318.4" y="139.8">1</text>
<text x="324.3" y="140.9">SH/LD</text>
<text x="324.3" y="138.4">INH</text>
<text x="124.9" y="148.5">GND</text>
<text x="140.1" y="146">GPIO-13</text>
<text x="165.5" y="146.8">10</text>
<text x="182.7" y="146.8">9</text>
<text x="78.4" y="150.5" transform="rotate(-90 78.4 150.5)">1</text>
<text x="124.9" y="151.1">GND</text>
<text x="124.9" y="153.6">GND</text>
<text x="143.2" y="153.6">SEN1</text>
<text x="143.2" y="151.1">SEN0</text>
<text x="78.4" y="161.4" transform="rotate(-90 78.4 161.4)">8</text>
<text x="124.9" y="156.1">GND</text>
<text x="124.9" y="158.7">GND</text>
<text x="124.9" y="161.2">GND</text>
<text x="143.2" y="161.2">SEN4</text>
<text x="143.2" y="156.1">SEN2</text>
<text x="143.2" y="158.7">SEN3</text>
<text x="318.4" y="157.6">1</text>
<text x="318.4" y="160.1">2</text>
<text x="324.3" y="158.7">A</text>
<text x="324.3" y="161.2">B</text>
<text x="332" y="158.7">QA</text>
<text x="332" y="161.2">QB</text>
<text x="339.5" y="157.6">3</text>
<text x="339.5" y="160.1">4</text>
<text x="362.2" y="160.7" transform="rotate(-90 362.2 160.7)">14</text>
<text x="124.9" y="163.8">GND</text>
<text x="124.9" y="166.3">GND</text>
<text x="143.2" y="166.3">SEN6</text>
<text x="143.2" y="163.8">SEN5</text>
<text x="331.9" y="166.3">QD</text>
<text x="332" y="163.8">QC</text>
<text x="339.5" y="162.6">5</text>
<text x="339.5" y="165.2">6</text>
<text x="339.5" y="167.7">10</text>
<text x="124.9" y="168.8">GND</text>
<text x="124.9" y="171.4">GND</text>
<text x="143.2" y="168.8">SEN7</text>
<text x="318.4" y="170.3">8</text>
<text x="324.3" y="171.4">CLK</text>
<text x="331.9" y="173.9">QG</text>
<text x="332.1" y="168.8">QE</text>
<text x="332.2" y="171.4">QF</text>
<text x="339.5" y="170.3">11</text>
<text x="339.5" y="172.8">12</text>
<text x="362.2" y="171.6" transform="rotate(-90 362.2 171.6)">7</text>
<text x="318.4" y="175.3">9</text>
<text x="324.3" y="176.4">CLR</text>
<text x="331.9" y="176.4">QH</text>
<text x="339.5" y="175.3">13</text>
</g>
<text font-size="1.8" fill="#808000" x="95.2" y="101.4">MODULO INALAMBRICO</text>
<g font-size="1.8" fill="#505050">
<text x="224.9" y="102.7">T1/5.5B</text>
<text x="193.7" y="110.3">AWAKE/2.5C</text>
<text x="260.3" y="109.7">G1/3.4C</text>
<text x="285.1" y="112">R31</text>
<text x="294.6" y="111.7">10k</text>
<text x="301" y="112.8">E/5.3D</text>
<text x="224.9" y="115.4">T2/5.3B</text>
<text x="285.1" y="114.5">R32</text>
<text x="285.1" y="117">R33</text>
<text x="285.1" y="119.6">R34</text>
<text x="294.6" y="114.2">10k</text>
<text x="294.6" y="116.8">10k</text>
<text x="294.6" y="119.3">10k</text>
<text x="301" y="115.4">F/5.4D</text>
<text x="301" y="117.9">G/5.5D</text>
<text x="375.3" y="119.8" transform="rotate(-90 375.3 119.8)">VCC</text>
<text x="193.7" y="123">RST/2.4B</text>
<text x="260.3" y="123">G2/3.4C</text>
<text x="285.1" y="122.1">R35</text>
<text x="285.1" y="124.7">R36</text>
<text x="294.6" y="121.8">10k</text>
<text x="294.6" y="124.4">10k</text>
<text x="301" y="123">A/7.3D</text>
<text x="301" y="125.5">B/7.4D</text>
<text x="301" y="120.5">H/5.6D</text>
<text x="346" y="120.5">165-OUT/2.5B</text>
<text x="62.3" y="128.1">TXWIFI/3.5C</text>
<text x="161.3" y="128.1">GPIO-4</text>
<text x="224.9" y="129.3">T3/6.3B</text>
<text x="285.1" y="127.2">R37</text>
<text x="285.1" y="129.7">R38</text>
<text x="294.6" y="126.9">10k</text>
<text x="294.6" y="129.5">10k</text>
<text x="301" y="128.1">C/7.5D</text>
<text x="301" y="130.6">D/7.7D</text>
<text x="375.3" y="128.2" transform="rotate(-90 375.3 128.2)">GND</text>
<text x="95.7" y="136.3">RXWIFI/3.4D</text>
<text x="161.3" y="133.2">GPIO-6</text>
<text x="260.3" y="136.3">G3/3.4C</text>
<text x="297.2" y="135.7">165-CLK/2.5B</text>
<text x="161.9" y="138.6">R9</text>
<text x="167" y="138.4">10k</text>
<text x="224.9" y="142">T4/6.5B</text>
<text x="295.8" y="140.8">165-LOAD/2.5B</text>
<text x="187.9" y="147.8">FACTORY/2.5C</text>
<text x="260.3" y="149.7">G4/3.4C</text>
<text x="80.6" y="152.8" transform="rotate(-90 80.6 152.8)">VDD</text>
<text x="224.9" y="155.4">T5/7.5B</text>
<text x="80.6" y="161.2" transform="rotate(-90 80.6 161.2)">VSS</text>
<text x="165.1" y="161.7">GPIO-4</text>
<text x="303.4" y="158.5">164-IN/2.5B</text>
<text x="348.6" y="158.5">QA/5.2B</text>
<text x="348.6" y="161.1">QB/5.2B</text>
<text x="260.3" y="162.4">G5/3.4C</text>
<text x="348.6" y="163.6">QC/5.2C</text>
<text x="348.6" y="166.2">QD/5.2D</text>
<text x="364.5" y="163" transform="rotate(-90 364.5 163)">VCC</text>
<text x="165.1" y="171.9">GPIO-6</text>
<text x="224.9" y="168.1">T6/7.3B</text>
<text x="297.2" y="171.2">164-CLK/2.5B</text>
<text x="348.6" y="168.7">QE/6.2B</text>
<text x="348.6" y="171.2">QF/6.2B</text>
<text x="348.6" y="173.8">QG/6.2C</text>
<text x="364.5" y="171.4" transform="rotate(-90 364.5 171.4)">GND</text>
<text x="260.3" y="175.7">G6/3.4C</text>
<text x="348.6" y="176.3">QH/6.2D</text>
<text x="224.9" y="182">T7/8.3B</text>
<text x="260.3" y="189">G7/3.4C</text>
<text x="224.9" y="194.7">T8/8.5B</text>
<text x="260.3" y="202.4">G8/3.4C</text>
</g>
</svg>
